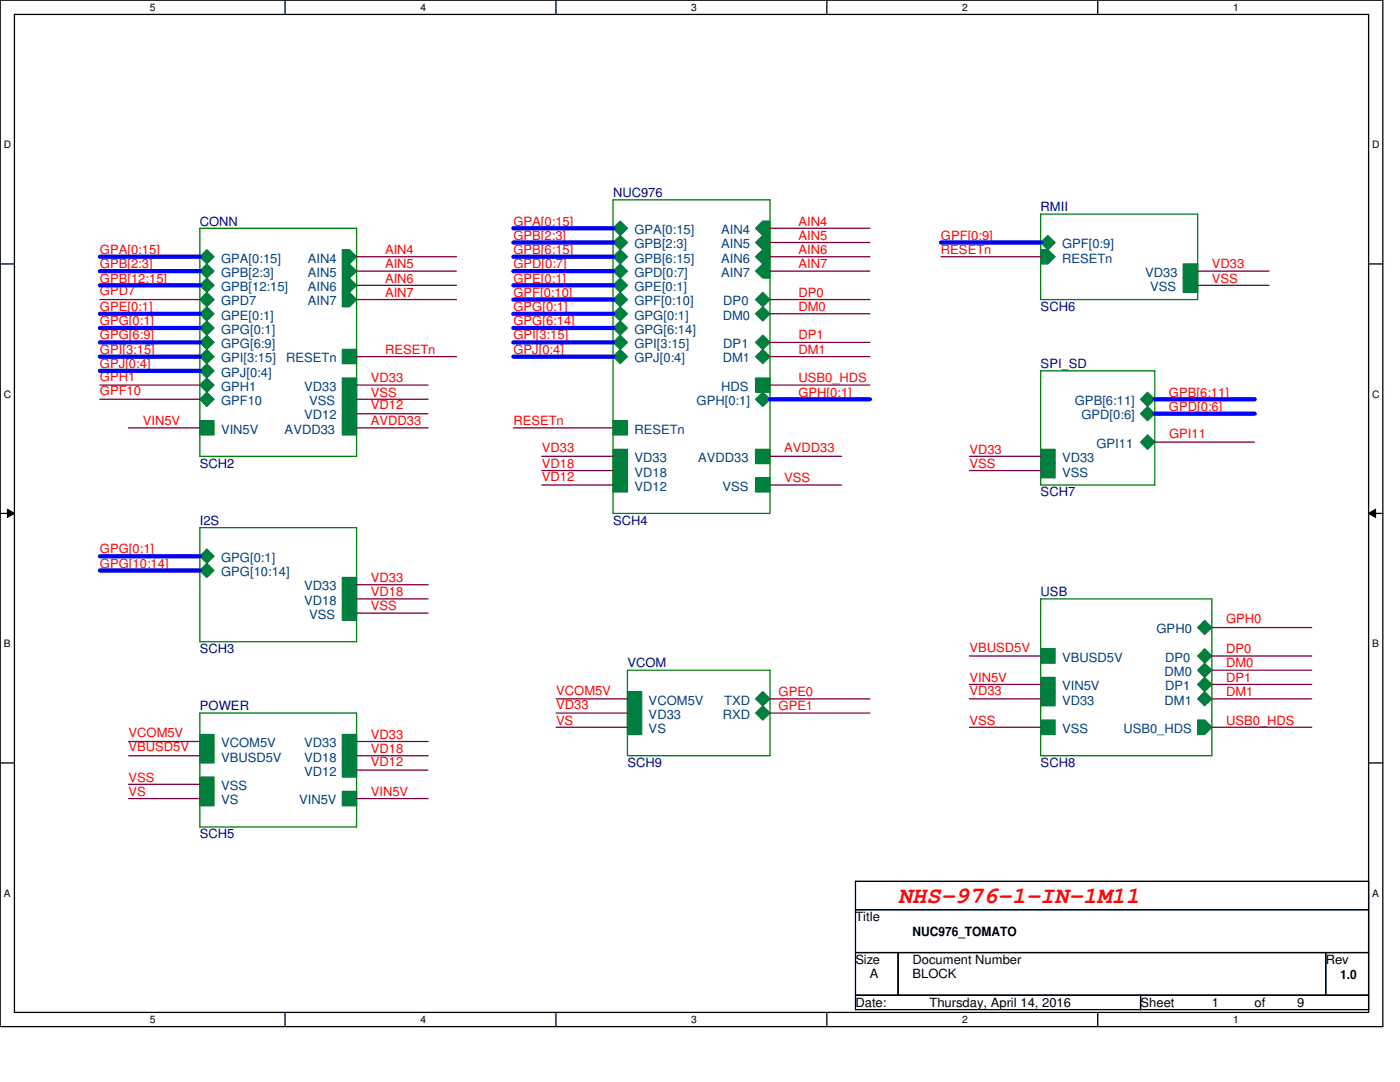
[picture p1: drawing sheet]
<svg xmlns="http://www.w3.org/2000/svg" width="279mm" height="216mm" viewBox="0 0 279 216" stroke-linecap="round" stroke-linejoin="round" font-family="sans-serif">
<path d="M0 0h276v204.9h-276zM2.9 2.9h270.2v199.1h-270.2z" fill="none" stroke="#000" stroke-width=".25"/>
<g fill="#fff">
<path d="M29.9 .3h1.1v2.3h-1.1z"/>
<path d="M29.9 202.3h1.1v2.3h-1.1z"/>
</g>
<path d="M56.9 0v2.9M56.9 202v2.9" fill="none" stroke="#000" stroke-width=".25"/>
<g fill="#fff">
<path d="M83.9 .3h1.1v2.3h-1.1z"/>
<path d="M83.9 202.3h1.1v2.3h-1.1z"/>
</g>
<path d="M111 0v2.9M111 202v2.9" fill="none" stroke="#000" stroke-width=".25"/>
<g fill="#fff">
<path d="M138 .3h1.1v2.3h-1.1z"/>
<path d="M138 202.3h1.1v2.3h-1.1z"/>
</g>
<path d="M165 0v2.9M165 202v2.9" fill="none" stroke="#000" stroke-width=".25"/>
<g fill="#fff">
<path d="M192 .3h1.1v2.3h-1.1z"/>
<path d="M192 202.3h1.1v2.3h-1.1z"/>
</g>
<path d="M219.1 0v2.9M219.1 202v2.9" fill="none" stroke="#000" stroke-width=".25"/>
<g fill="#fff">
<path d="M246.1 .3h1.1v2.3h-1.1z"/>
<path d="M246.1 202.3h1.1v2.3h-1.1z"/>
<path d="M.8 27.8h1.4v2.2h-1.4z"/>
<path d="M273.9 27.8h1.4v2.2h-1.4z"/>
<path d="M.8 77.6h1.4v2.2h-1.4z"/>
<path d="M273.9 77.6h1.4v2.2h-1.4z"/>
</g>
<path d="M0 52.7h2.9M273.1 52.7h2.9" fill="none" stroke="#000" stroke-width=".25"/>
<g fill="#fff">
<path d="M.8 127.3h1.3v2.3h-1.3z"/>
<path d="M273.9 127.3h1.3v2.3h-1.3z"/>
</g>
<path d="M0 102.4h2.9M273.1 102.4h2.9" fill="none" stroke="#000" stroke-width=".25"/>
<path d="M1.5 101.6l1.4 .8-1.4 .9zM273.1 102.4l1.4-.8v1.7z" fill="#000"/>
<path d="M1.5 101.6l1.4 .8-1.4 .9zM273.1 102.4l1.4-.8v1.7z" fill="none" stroke="#000" stroke-width=".2"/>
<g fill="#fff">
<path d="M.8 177.1h1.3v2.3h-1.3z"/>
<path d="M273.9 177.1h1.3v2.3h-1.3z"/>
</g>
<path d="M0 152.2h2.9M273.1 152.2h2.9M170.7 175.9h102.4v25.6h-102.4zM170.7 181.5h102.4M170.7 190.1h102.4M170.7 198.6h102.4M179.2 190.1v8.5M227.6 198.6v2.9M264.6 190.1v8.5" fill="none" stroke="#000" stroke-width=".25"/>
<path d="M207.7 119.5h34.2v31.3h-34.2z" fill="none" stroke="#007f00" stroke-width=".25"/>
<path d="M240.4 123.8l1.5 1.4-1.5 1.4-1.4-1.4z" fill-rule="evenodd" fill="#007f3f"/>
<path d="M240.4 123.8l1.5 1.4-1.5 1.4-1.4-1.4z" fill="none" stroke="#007f3f" stroke-width=".25"/>
<path d="M239 133.7l1.4-1.4 1.5 1.4-1.5 1.5z" fill-rule="evenodd" fill="#007f3f"/>
<path d="M239 133.7l1.4-1.4 1.5 1.4-1.5 1.5z" fill="none" stroke="#007f3f" stroke-width=".25"/>
<path d="M240.4 129.5l1.5 1.4-1.5 1.4-1.4-1.4z" fill-rule="evenodd" fill="#007f3f"/>
<path d="M240.4 129.5l1.5 1.4-1.5 1.4-1.4-1.4z" fill="none" stroke="#007f3f" stroke-width=".25"/>
<path d="M240.4 138l1.5 1.4-1.5 1.4-1.4-1.4z" fill-rule="evenodd" fill="#007f3f"/>
<path d="M240.4 138l1.5 1.4-1.5 1.4-1.4-1.4z" fill="none" stroke="#007f3f" stroke-width=".25"/>
<path d="M239 136.6l1.4-1.4 1.5 1.4-1.5 1.4z" fill-rule="evenodd" fill="#007f3f"/>
<path d="M239 136.6l1.4-1.4 1.5 1.4-1.5 1.4z" fill="none" stroke="#007f3f" stroke-width=".25"/>
<path d="M239 143.7h1.4l1.5 1.4-1.5 1.5h-1.4z" fill-rule="evenodd" fill="#007f3f"/>
<path d="M239 143.7h1.4l1.5 1.4-1.5 1.5h-1.4z" fill="none" stroke="#007f3f" stroke-width=".25"/>
<path d="M207.7 135.2h2.9v2.8h-2.9z" fill-rule="evenodd" fill="#007f3f"/>
<path d="M207.7 135.2h2.9v2.8h-2.9z" fill="none" stroke="#007f3f" stroke-width=".25"/>
<path d="M207.7 138h2.9v2.8h-2.9z" fill-rule="evenodd" fill="#007f3f"/>
<path d="M207.7 138h2.9v2.8h-2.9z" fill="none" stroke="#007f3f" stroke-width=".25"/>
<path d="M207.7 143.7h2.9v2.9h-2.9z" fill-rule="evenodd" fill="#007f3f"/>
<path d="M207.7 143.7h2.9v2.9h-2.9z" fill="none" stroke="#007f3f" stroke-width=".25"/>
<path d="M207.7 129.5h2.9v2.8h-2.9z" fill-rule="evenodd" fill="#007f3f"/>
<path d="M207.7 129.5h2.9v2.8h-2.9z" fill="none" stroke="#007f3f" stroke-width=".25"/>
<path d="M125.2 133.7h28.5v17.1h-28.5z" fill="none" stroke="#007f00" stroke-width=".25"/>
<path d="M150.8 139.4l1.4-1.4 1.5 1.4-1.5 1.4z" fill-rule="evenodd" fill="#007f3f"/>
<path d="M150.8 139.4l1.4-1.4 1.5 1.4-1.5 1.4z" fill="none" stroke="#007f3f" stroke-width=".25"/>
<path d="M150.8 142.3l1.4-1.5 1.5 1.5-1.5 1.4z" fill-rule="evenodd" fill="#007f3f"/>
<path d="M150.8 142.3l1.4-1.5 1.5 1.5-1.5 1.4z" fill="none" stroke="#007f3f" stroke-width=".25"/>
<path d="M125.2 143.7h2.9v2.9h-2.9z" fill-rule="evenodd" fill="#007f3f"/>
<path d="M125.2 143.7h2.9v2.9h-2.9z" fill="none" stroke="#007f3f" stroke-width=".25"/>
<path d="M125.2 140.8h2.9v2.9h-2.9z" fill-rule="evenodd" fill="#007f3f"/>
<path d="M125.2 140.8h2.9v2.9h-2.9z" fill="none" stroke="#007f3f" stroke-width=".25"/>
<path d="M125.2 138h2.9v2.8h-2.9z" fill-rule="evenodd" fill="#007f3f"/>
<path d="M125.2 138h2.9v2.8h-2.9z" fill="none" stroke="#007f3f" stroke-width=".25"/>
<path d="M207.7 42.7h31.3v17.1h-31.3z" fill="none" stroke="#007f00" stroke-width=".25"/>
<path d="M207.7 48.4l1.4-1.4 1.5 1.4-1.5 1.4z" fill-rule="evenodd" fill="#007f3f"/>
<path d="M207.7 48.4l1.4-1.4 1.5 1.4-1.5 1.4z" fill="none" stroke="#007f3f" stroke-width=".25"/>
<path d="M207.7 49.8h1.4l1.5 1.4-1.5 1.5h-1.4z" fill-rule="evenodd" fill="#007f3f"/>
<path d="M207.7 49.8h1.4l1.5 1.4-1.5 1.5h-1.4z" fill="none" stroke="#007f3f" stroke-width=".25"/>
<path d="M236.1 52.7h2.9v2.8h-2.9z" fill-rule="evenodd" fill="#007f3f"/>
<path d="M236.1 52.7h2.9v2.8h-2.9z" fill="none" stroke="#007f3f" stroke-width=".25"/>
<path d="M236.1 55.5h2.9v2.8h-2.9z" fill-rule="evenodd" fill="#007f3f"/>
<path d="M236.1 55.5h2.9v2.8h-2.9z" fill="none" stroke="#007f3f" stroke-width=".25"/>
<path d="M39.9 105.3h31.3v22.8h-31.3z" fill="none" stroke="#007f00" stroke-width=".25"/>
<path d="M41.3 109.6l1.4 1.4-1.4 1.4-1.4-1.4z" fill-rule="evenodd" fill="#007f3f"/>
<path d="M41.3 109.6l1.4 1.4-1.4 1.4-1.4-1.4z" fill="none" stroke="#007f3f" stroke-width=".25"/>
<path d="M41.3 112.4l1.4 1.4-1.4 1.4-1.4-1.4z" fill-rule="evenodd" fill="#007f3f"/>
<path d="M41.3 112.4l1.4 1.4-1.4 1.4-1.4-1.4z" fill="none" stroke="#007f3f" stroke-width=".25"/>
<path d="M68.3 115.2h2.9v2.9h-2.9z" fill-rule="evenodd" fill="#007f3f"/>
<path d="M68.3 115.2h2.9v2.9h-2.9z" fill="none" stroke="#007f3f" stroke-width=".25"/>
<path d="M68.3 118.1h2.9v2.8h-2.9z" fill-rule="evenodd" fill="#007f3f"/>
<path d="M68.3 118.1h2.9v2.8h-2.9z" fill="none" stroke="#007f3f" stroke-width=".25"/>
<path d="M68.3 120.9h2.9v2.9h-2.9z" fill-rule="evenodd" fill="#007f3f"/>
<path d="M68.3 120.9h2.9v2.9h-2.9z" fill="none" stroke="#007f3f" stroke-width=".25"/>
<path d="M39.9 142.3h31.3v22.7h-31.3z" fill="none" stroke="#007f00" stroke-width=".25"/>
<path d="M68.3 146.6h2.9v2.8h-2.9z" fill-rule="evenodd" fill="#007f3f"/>
<path d="M68.3 146.6h2.9v2.8h-2.9z" fill="none" stroke="#007f3f" stroke-width=".25"/>
<path d="M68.3 152.2h2.9v2.9h-2.9z" fill-rule="evenodd" fill="#007f3f"/>
<path d="M68.3 152.2h2.9v2.9h-2.9z" fill="none" stroke="#007f3f" stroke-width=".25"/>
<path d="M68.3 149.4h2.9v2.8h-2.9z" fill-rule="evenodd" fill="#007f3f"/>
<path d="M68.3 149.4h2.9v2.8h-2.9z" fill="none" stroke="#007f3f" stroke-width=".25"/>
<path d="M68.3 157.9h2.9v2.9h-2.9z" fill-rule="evenodd" fill="#007f3f"/>
<path d="M68.3 157.9h2.9v2.9h-2.9z" fill="none" stroke="#007f3f" stroke-width=".25"/>
<path d="M39.9 155.1h2.8v2.8h-2.8z" fill-rule="evenodd" fill="#007f3f"/>
<path d="M39.9 155.1h2.8v2.8h-2.8z" fill="none" stroke="#007f3f" stroke-width=".25"/>
<path d="M39.9 157.9h2.8v2.9h-2.8z" fill-rule="evenodd" fill="#007f3f"/>
<path d="M39.9 157.9h2.8v2.9h-2.8z" fill="none" stroke="#007f3f" stroke-width=".25"/>
<path d="M39.9 146.6h2.8v2.8h-2.8z" fill-rule="evenodd" fill="#007f3f"/>
<path d="M39.9 146.6h2.8v2.8h-2.8z" fill="none" stroke="#007f3f" stroke-width=".25"/>
<path d="M39.9 149.4h2.8v2.8h-2.8z" fill-rule="evenodd" fill="#007f3f"/>
<path d="M39.9 149.4h2.8v2.8h-2.8z" fill="none" stroke="#007f3f" stroke-width=".25"/>
<path d="M39.9 45.6h31.3v45.5h-31.3z" fill="none" stroke="#007f00" stroke-width=".25"/>
<path d="M68.3 49.8h1.4l1.5 1.4-1.5 1.5h-1.4z" fill-rule="evenodd" fill="#007f3f"/>
<path d="M68.3 49.8h1.4l1.5 1.4-1.5 1.5h-1.4z" fill="none" stroke="#007f3f" stroke-width=".25"/>
<path d="M68.3 52.7h1.4l1.5 1.4-1.5 1.4h-1.4z" fill-rule="evenodd" fill="#007f3f"/>
<path d="M68.3 52.7h1.4l1.5 1.4-1.5 1.4h-1.4z" fill="none" stroke="#007f3f" stroke-width=".25"/>
<path d="M68.3 55.5h1.4l1.5 1.4-1.5 1.4h-1.4z" fill-rule="evenodd" fill="#007f3f"/>
<path d="M68.3 55.5h1.4l1.5 1.4-1.5 1.4h-1.4z" fill="none" stroke="#007f3f" stroke-width=".25"/>
<path d="M68.3 58.3h1.4l1.5 1.5-1.5 1.4h-1.4z" fill-rule="evenodd" fill="#007f3f"/>
<path d="M68.3 58.3h1.4l1.5 1.5-1.5 1.4h-1.4z" fill="none" stroke="#007f3f" stroke-width=".25"/>
<path d="M39.9 65.4l1.4-1.3 1.4 1.3-1.4 1.5z" fill-rule="evenodd" fill="#007f3f"/>
<path d="M39.9 65.4l1.4-1.3 1.4 1.3-1.4 1.5z" fill="none" stroke="#007f3f" stroke-width=".25"/>
<path d="M41.3 66.9l1.4 1.4-1.4 1.4-1.4-1.4z" fill-rule="evenodd" fill="#007f3f"/>
<path d="M41.3 66.9l1.4 1.4-1.4 1.4-1.4-1.4z" fill="none" stroke="#007f3f" stroke-width=".25"/>
<path d="M41.3 49.8l1.4 1.4-1.4 1.5-1.4-1.5z" fill-rule="evenodd" fill="#007f3f"/>
<path d="M41.3 49.8l1.4 1.4-1.4 1.5-1.4-1.5z" fill="none" stroke="#007f3f" stroke-width=".25"/>
<path d="M41.3 52.7l1.4 1.4-1.4 1.4-1.4-1.4z" fill-rule="evenodd" fill="#007f3f"/>
<path d="M41.3 52.7l1.4 1.4-1.4 1.4-1.4-1.4z" fill="none" stroke="#007f3f" stroke-width=".25"/>
<path d="M41.3 69.7l1.4 1.5-1.4 1.4-1.4-1.4z" fill-rule="evenodd" fill="#007f3f"/>
<path d="M41.3 69.7l1.4 1.5-1.4 1.4-1.4-1.4z" fill="none" stroke="#007f3f" stroke-width=".25"/>
<path d="M41.3 72.6l1.4 1.4-1.4 1.4-1.4-1.4z" fill-rule="evenodd" fill="#007f3f"/>
<path d="M41.3 72.6l1.4 1.4-1.4 1.4-1.4-1.4z" fill="none" stroke="#007f3f" stroke-width=".25"/>
<path d="M68.3 69.7h2.9v2.9h-2.9z" fill-rule="evenodd" fill="#007f3f"/>
<path d="M68.3 69.7h2.9v2.9h-2.9z" fill="none" stroke="#007f3f" stroke-width=".25"/>
<path d="M41.3 58.3l1.4 1.5-1.4 1.4-1.4-1.4z" fill-rule="evenodd" fill="#007f3f"/>
<path d="M41.3 58.3l1.4 1.5-1.4 1.4-1.4-1.4z" fill="none" stroke="#007f3f" stroke-width=".25"/>
<path d="M68.3 75.4h2.9v2.9h-2.9z" fill-rule="evenodd" fill="#007f3f"/>
<path d="M68.3 75.4h2.9v2.9h-2.9z" fill="none" stroke="#007f3f" stroke-width=".25"/>
<path d="M68.3 78.3h2.9v2.8h-2.9z" fill-rule="evenodd" fill="#007f3f"/>
<path d="M68.3 78.3h2.9v2.8h-2.9z" fill="none" stroke="#007f3f" stroke-width=".25"/>
<path d="M41.3 61.2l1.4 1.4-1.4 1.5-1.4-1.5z" fill-rule="evenodd" fill="#007f3f"/>
<path d="M41.3 61.2l1.4 1.4-1.4 1.5-1.4-1.5z" fill="none" stroke="#007f3f" stroke-width=".25"/>
<path d="M68.3 83.9h2.9v2.9h-2.9z" fill-rule="evenodd" fill="#007f3f"/>
<path d="M68.3 83.9h2.9v2.9h-2.9z" fill="none" stroke="#007f3f" stroke-width=".25"/>
<path d="M41.3 55.5l1.4 1.4-1.4 1.4-1.4-1.4z" fill-rule="evenodd" fill="#007f3f"/>
<path d="M41.3 55.5l1.4 1.4-1.4 1.4-1.4-1.4z" fill="none" stroke="#007f3f" stroke-width=".25"/>
<path d="M39.9 83.9h2.8v2.9h-2.8z" fill-rule="evenodd" fill="#007f3f"/>
<path d="M39.9 83.9h2.8v2.9h-2.8z" fill="none" stroke="#007f3f" stroke-width=".25"/>
<path d="M68.3 81.1h2.9v2.8h-2.9z" fill-rule="evenodd" fill="#007f3f"/>
<path d="M68.3 81.1h2.9v2.8h-2.9z" fill="none" stroke="#007f3f" stroke-width=".25"/>
<path d="M41.3 75.4l1.4 1.4-1.4 1.5-1.4-1.5z" fill-rule="evenodd" fill="#007f3f"/>
<path d="M41.3 75.4l1.4 1.4-1.4 1.5-1.4-1.5z" fill="none" stroke="#007f3f" stroke-width=".25"/>
<path d="M41.3 78.3l1.4 1.4-1.4 1.4-1.4-1.4z" fill-rule="evenodd" fill="#007f3f"/>
<path d="M41.3 78.3l1.4 1.4-1.4 1.4-1.4-1.4z" fill="none" stroke="#007f3f" stroke-width=".25"/>
<path d="M207.7 74h22.8v22.8h-22.8z" fill="none" stroke="#007f00" stroke-width=".25"/>
<path d="M227.6 79.7l1.4-1.4 1.5 1.4-1.5 1.4z" fill-rule="evenodd" fill="#007f3f"/>
<path d="M227.6 79.7l1.4-1.4 1.5 1.4-1.5 1.4z" fill="none" stroke="#007f3f" stroke-width=".25"/>
<path d="M229 81.1l1.5 1.4-1.5 1.4-1.4-1.4z" fill-rule="evenodd" fill="#007f3f"/>
<path d="M229 81.1l1.5 1.4-1.5 1.4-1.4-1.4z" fill="none" stroke="#007f3f" stroke-width=".25"/>
<path d="M207.7 89.7h2.9v2.8h-2.9z" fill-rule="evenodd" fill="#007f3f"/>
<path d="M207.7 89.7h2.9v2.8h-2.9z" fill="none" stroke="#007f3f" stroke-width=".25"/>
<path d="M207.7 92.5h2.9v2.8h-2.9z" fill-rule="evenodd" fill="#007f3f"/>
<path d="M207.7 92.5h2.9v2.8h-2.9z" fill="none" stroke="#007f3f" stroke-width=".25"/>
<path d="M229 86.8l1.5 1.4-1.5 1.5-1.4-1.5z" fill-rule="evenodd" fill="#007f3f"/>
<path d="M229 86.8l1.5 1.4-1.5 1.5-1.4-1.5z" fill="none" stroke="#007f3f" stroke-width=".25"/>
<path d="M122.3 39.9h31.4v62.5h-31.4z" fill="none" stroke="#007f00" stroke-width=".25"/>
<path d="M122.3 62.6l1.5-1.4 1.4 1.4-1.4 1.5z" fill-rule="evenodd" fill="#007f3f"/>
<path d="M122.3 62.6l1.5-1.4 1.4 1.4-1.4 1.5z" fill="none" stroke="#007f3f" stroke-width=".25"/>
<path d="M122.3 65.4l1.5-1.3 1.4 1.3-1.4 1.5z" fill-rule="evenodd" fill="#007f3f"/>
<path d="M122.3 65.4l1.5-1.3 1.4 1.3-1.4 1.5z" fill="none" stroke="#007f3f" stroke-width=".25"/>
<path d="M123.8 44.1l1.4 1.5-1.4 1.4-1.5-1.4z" fill-rule="evenodd" fill="#007f3f"/>
<path d="M123.8 44.1l1.4 1.5-1.4 1.4-1.5-1.4z" fill="none" stroke="#007f3f" stroke-width=".25"/>
<path d="M122.3 48.4l1.5-1.4 1.4 1.4-1.4 1.4z" fill-rule="evenodd" fill="#007f3f"/>
<path d="M122.3 48.4l1.5-1.4 1.4 1.4-1.4 1.4z" fill="none" stroke="#007f3f" stroke-width=".25"/>
<path d="M122.3 51.2l1.5-1.4 1.4 1.4-1.4 1.5z" fill-rule="evenodd" fill="#007f3f"/>
<path d="M122.3 51.2l1.5-1.4 1.4 1.4-1.4 1.5z" fill="none" stroke="#007f3f" stroke-width=".25"/>
<path d="M123.8 66.9l1.4 1.4-1.4 1.4-1.5-1.4z" fill-rule="evenodd" fill="#007f3f"/>
<path d="M123.8 66.9l1.4 1.4-1.4 1.4-1.5-1.4z" fill="none" stroke="#007f3f" stroke-width=".25"/>
<path d="M123.8 69.7l1.4 1.5-1.4 1.4-1.5-1.4z" fill-rule="evenodd" fill="#007f3f"/>
<path d="M123.8 69.7l1.4 1.5-1.4 1.4-1.5-1.4z" fill="none" stroke="#007f3f" stroke-width=".25"/>
<path d="M123.8 58.3l1.4 1.5-1.4 1.4-1.5-1.4z" fill-rule="evenodd" fill="#007f3f"/>
<path d="M123.8 58.3l1.4 1.5-1.4 1.4-1.5-1.4z" fill="none" stroke="#007f3f" stroke-width=".25"/>
<path d="M123.8 55.5l1.4 1.4-1.4 1.4-1.5-1.4z" fill-rule="evenodd" fill="#007f3f"/>
<path d="M123.8 55.5l1.4 1.4-1.4 1.4-1.5-1.4z" fill="none" stroke="#007f3f" stroke-width=".25"/>
<path d="M123.8 52.7l1.4 1.4-1.4 1.4-1.5-1.4z" fill-rule="evenodd" fill="#007f3f"/>
<path d="M123.8 52.7l1.4 1.4-1.4 1.4-1.5-1.4z" fill="none" stroke="#007f3f" stroke-width=".25"/>
<path d="M150.8 79.7l1.4-1.4 1.5 1.4-1.5 1.4z" fill-rule="evenodd" fill="#007f3f"/>
<path d="M150.8 79.7l1.4-1.4 1.5 1.4-1.5 1.4z" fill="none" stroke="#007f3f" stroke-width=".25"/>
<path d="M150.8 59.8l1.4-1.5 1.5 1.5-1.5 1.4z" fill-rule="evenodd" fill="#007f3f"/>
<path d="M150.8 59.8l1.4-1.5 1.5 1.5-1.5 1.4z" fill="none" stroke="#007f3f" stroke-width=".25"/>
<path d="M150.8 62.6l1.4-1.4 1.5 1.4-1.5 1.5z" fill-rule="evenodd" fill="#007f3f"/>
<path d="M150.8 62.6l1.4-1.4 1.5 1.4-1.5 1.5z" fill="none" stroke="#007f3f" stroke-width=".25"/>
<path d="M150.8 68.3l1.4-1.4 1.5 1.4-1.5 1.4z" fill-rule="evenodd" fill="#007f3f"/>
<path d="M150.8 68.3l1.4-1.4 1.5 1.4-1.5 1.4z" fill="none" stroke="#007f3f" stroke-width=".25"/>
<path d="M150.8 71.2l1.4-1.5 1.5 1.5-1.5 1.4z" fill-rule="evenodd" fill="#007f3f"/>
<path d="M150.8 71.2l1.4-1.5 1.5 1.5-1.5 1.4z" fill="none" stroke="#007f3f" stroke-width=".25"/>
<path d="M150.8 75.4h2.9v2.9h-2.9z" fill-rule="evenodd" fill="#007f3f"/>
<path d="M150.8 75.4h2.9v2.9h-2.9z" fill="none" stroke="#007f3f" stroke-width=".25"/>
<path d="M122.3 83.9h2.9v2.9h-2.9z" fill-rule="evenodd" fill="#007f3f"/>
<path d="M122.3 83.9h2.9v2.9h-2.9z" fill="none" stroke="#007f3f" stroke-width=".25"/>
<path d="M150.8 89.7h2.9v2.8h-2.9z" fill-rule="evenodd" fill="#007f3f"/>
<path d="M150.8 89.7h2.9v2.8h-2.9z" fill="none" stroke="#007f3f" stroke-width=".25"/>
<path d="M122.3 92.5h2.9v2.8h-2.9z" fill-rule="evenodd" fill="#007f3f"/>
<path d="M122.3 92.5h2.9v2.8h-2.9z" fill="none" stroke="#007f3f" stroke-width=".25"/>
<path d="M150.8 95.3h2.9v2.9h-2.9z" fill-rule="evenodd" fill="#007f3f"/>
<path d="M150.8 95.3h2.9v2.9h-2.9z" fill="none" stroke="#007f3f" stroke-width=".25"/>
<path d="M150.8 45.6l1.4-1.5h1.5v2.9h-1.5z" fill-rule="evenodd" fill="#007f3f"/>
<path d="M150.8 45.6l1.4-1.5h1.5v2.9h-1.5z" fill="none" stroke="#007f3f" stroke-width=".25"/>
<path d="M150.8 48.4l1.4-1.4h1.5v2.8h-1.5z" fill-rule="evenodd" fill="#007f3f"/>
<path d="M150.8 48.4l1.4-1.4h1.5v2.8h-1.5z" fill="none" stroke="#007f3f" stroke-width=".25"/>
<path d="M150.8 51.2l1.4-1.4h1.5v2.9h-1.5z" fill-rule="evenodd" fill="#007f3f"/>
<path d="M150.8 51.2l1.4-1.4h1.5v2.9h-1.5z" fill="none" stroke="#007f3f" stroke-width=".25"/>
<path d="M150.8 54.1l1.4-1.4h1.5v2.8h-1.5z" fill-rule="evenodd" fill="#007f3f"/>
<path d="M150.8 54.1l1.4-1.4h1.5v2.8h-1.5z" fill="none" stroke="#007f3f" stroke-width=".25"/>
<path d="M122.3 89.7h2.9v2.8h-2.9z" fill-rule="evenodd" fill="#007f3f"/>
<path d="M122.3 89.7h2.9v2.8h-2.9z" fill="none" stroke="#007f3f" stroke-width=".25"/>
<path d="M122.3 95.3h2.9v2.9h-2.9z" fill-rule="evenodd" fill="#007f3f"/>
<path d="M122.3 95.3h2.9v2.9h-2.9z" fill="none" stroke="#007f3f" stroke-width=".25"/>
<g fill="none" stroke="#00f" stroke-width=".85">
<path d="M19.9 51.2h20M19.9 54.1h20M19.9 56.9h20M102.4 48.4h20M102.4 51.2h20M102.4 54.1h20M102.4 56.9h20M102.4 59.8h20M102.4 45.6h20M187.8 48.4h19.9M19.9 65.4h20M19.9 68.3h20"/>
<path d="M19.9 71.2h20M19.9 74h20M19.9 62.6h20M102.4 65.4h20M102.4 68.3h20M102.4 71.2h20M102.4 62.6h20M153.7 79.7h19.9M230.5 79.7h19.9M230.5 82.5h19.9M19.9 111h20M19.9 113.8h20"/>
</g>
<g fill="none" stroke="#7f003f" stroke-width=".25">
<path d="M19.9 59.8h20M71.2 51.2h19.9M71.2 54.1h19.9M71.2 56.9h19.9M71.2 59.8h19.9M153.7 51.2h19.9M153.7 54.1h19.9M153.7 59.8h19.9M153.7 48.4h19.9M153.7 45.6h19.9M187.8 51.2h19.9M239 54.1h14.3"/>
<path d="M239 56.9h14.3M19.9 76.8h20M19.9 79.7h20M71.2 71.2h19.9M71.2 76.8h14.2M71.2 79.7h14.2M153.7 71.2h19.9M153.7 76.8h19.9M153.7 62.6h19.9M153.7 68.3h19.9M25.7 85.4h14.2M71.1 82.5h14.3"/>
<path d="M71.2 85.4h14.2M102.4 85.4h20M108.1 91.1h14.3M108.1 93.9h14.3M108.1 96.8h14.3M153.7 91.1h14.2M153.7 96.8h14.2M193.5 91.1h14.2M193.5 93.9h14.2M230.4 88.2h20M71.2 116.7h14.2M71.2 119.5h14.2"/>
<path d="M71.2 122.3h14.2M111 139.4h14.3M153.7 139.4h19.9M193.5 139.4h14.2M193.5 130.9h14.2M193.5 136.6h14.2M241.9 139.4h19.9M241.9 130.9h19.9M241.9 125.2h19.9M241.9 133.7h19.9M241.9 136.6h19.9M25.7 156.5h14.2"/>
<path d="M25.7 148h14.2M25.7 150.8h14.2M25.7 159.3h14.2M71.1 153.7h14.3M71.2 148h14.2M71.2 150.8h14.2M71.2 159.3h14.2M111 142.3h14.3M111 145.1h14.3M153.7 142.3h19.9M193.5 145.1h14.2M241.9 145.1h19.9"/>
</g>
<text font-size="4.6" fill="#f00" x="179.2" y="180.3">NHS-976-1-IN-1M11</text>
<g font-size="2.5" fill="#00007f">
<text x="122.3" y="39.3">NUC976</text>
<text x="39.9" y="45">CONN</text>
<text x="207.7" y="42.2">RMII</text>
<text x="207.7" y="62.1">SCH6</text>
<text x="207.7" y="73.4">SPI_SD</text>
<text x="39.9" y="93.3">SCH2</text>
<text x="207.7" y="99.1">SCH7</text>
<text x="39.9" y="104.7">I2S</text>
<text x="122.3" y="104.7">SCH4</text>
<text x="207.7" y="119">USB</text>
<text x="39.9" y="130.3">SCH3</text>
<text x="125.2" y="133.2">VCOM</text>
<text x="39.9" y="141.7">POWER</text>
<text x="125.2" y="153.1">SCH9</text>
<text x="207.7" y="153.1">SCH8</text>
<text x="39.9" y="167.3">SCH5</text>
</g>
<g font-size="2.5" fill="#f00">
<text x="102.4" y="47.8">GPB[2:3]</text>
<text x="102.4" y="45">GPA[0:15]</text>
<text x="159.3" y="45">AIN4</text>
<text x="159.3" y="47.8">AIN5</text>
<text x="187.8" y="47.8">GPF[0:9]</text>
<text x="19.9" y="50.7">GPA[0:15]</text>
<text x="19.9" y="53.5">GPB[2:3]</text>
<text x="76.8" y="53.5">AIN5</text>
<text x="76.8" y="50.7">AIN4</text>
<text x="102.4" y="50.7">GPB[6:15]</text>
<text x="102.4" y="53.5">GPD[0:7]</text>
<text x="159.3" y="53.5">AIN7</text>
<text x="159.3" y="50.7">AIN6</text>
<text x="187.8" y="50.7">RESETn</text>
<text x="241.9" y="53.5">VD33</text>
<text x="19.9" y="56.4">GPB[12:15]</text>
<text x="19.9" y="58.9">GPD7</text>
<text x="76.8" y="59.2">AIN7</text>
<text x="76.8" y="56.4">AIN6</text>
<text x="102.4" y="56.4">GPE[0:1]</text>
<text x="102.4" y="59.2">GPF[0:10]</text>
<text x="159.3" y="59.2">DP0</text>
<text x="241.9" y="56.4">VSS</text>
<text x="19.9" y="64.9">GPG[0:1]</text>
<text x="19.9" y="62.1">GPE[0:1]</text>
<text x="102.4" y="62.1">GPG[0:1]</text>
<text x="102.4" y="64.9">GPG[6:14]</text>
<text x="159.3" y="62.1">DM0</text>
<text x="19.9" y="67.7">GPG[6:9]</text>
<text x="19.9" y="70.6">GPI[3:15]</text>
<text x="76.8" y="70.6">RESETn</text>
<text x="102.4" y="70.6">GPJ[0:4]</text>
<text x="102.4" y="67.7">GPI[3:15]</text>
<text x="159.3" y="67.7">DP1</text>
<text x="159.3" y="70.6">DM1</text>
<text x="19.9" y="73.4">GPJ[0:4]</text>
<text x="19.9" y="76">GPH1</text>
<text x="74" y="76.3">VD33</text>
<text x="159.3" y="76.3">USB0_HDS</text>
<text x="19.9" y="78.8">GPF10</text>
<text x="74" y="79.1">VSS</text>
<text x="74" y="81.7">VD12</text>
<text x="159.3" y="79.1">GPH[0:1]</text>
<text x="233.3" y="79.1">GPB[6:11]</text>
<text x="233.3" y="82">GPD[0:6]</text>
<text x="28.5" y="84.8">VIN5V</text>
<text x="74" y="84.8">AVDD33</text>
<text x="102.4" y="84.8">RESETn</text>
<text x="233.3" y="87.4">GPI11</text>
<text x="108.1" y="90.2">VD33</text>
<text x="108.1" y="93.3">VD18</text>
<text x="108.1" y="95.9">VD12</text>
<text x="156.5" y="90.2">AVDD33</text>
<text x="193.5" y="90.5">VD33</text>
<text x="193.5" y="93.3">VSS</text>
<text x="156.5" y="96.2">VSS</text>
<text x="19.9" y="110.4">GPG[0:1]</text>
<text x="19.9" y="113.3">GPG[10:14]</text>
<text x="74" y="116.1">VD33</text>
<text x="74" y="119">VD18</text>
<text x="74" y="121.8">VSS</text>
<text x="244.7" y="124.4">GPH0</text>
<text x="193.5" y="130">VBUSD5V</text>
<text x="244.7" y="130.3">DP0</text>
<text x="193.5" y="136">VIN5V</text>
<text x="244.7" y="136">DP1</text>
<text x="244.7" y="133.2">DM0</text>
<text x="111" y="141.4">VD33</text>
<text x="111" y="138.6">VCOM5V</text>
<text x="155.4" y="141.7">GPE1</text>
<text x="155.4" y="138.9">GPE0</text>
<text x="193.5" y="138.6">VD33</text>
<text x="244.7" y="138.9">DM1</text>
<text x="25.7" y="147.1">VCOM5V</text>
<text x="25.7" y="149.9">VBUSD5V</text>
<text x="74" y="147.4">VD33</text>
<text x="111" y="144.6">VS</text>
<text x="193.5" y="144.6">VSS</text>
<text x="244.7" y="144.6">USB0_HDS</text>
<text x="25.7" y="156">VSS</text>
<text x="74" y="150.2">VD18</text>
<text x="74" y="152.8">VD12</text>
<text x="25.7" y="158.8">VS</text>
<text x="74" y="158.8">VIN5V</text>
</g>
<g font-size="2.5" fill="#003f7f">
<text x="126.6" y="46.7">GPA[0:15]</text>
<text x="143.9" y="46.7">AIN4</text>
<text x="44.1" y="52.4">GPA[0:15]</text>
<text x="61.4" y="52.4">AIN4</text>
<text x="126.6" y="49.5">GPB[2:3]</text>
<text x="126.6" y="52.4">GPB[6:15]</text>
<text x="143.9" y="49.5">AIN5</text>
<text x="143.9" y="52.4">AIN6</text>
<text x="212" y="49.5">GPF[0:9]</text>
<text x="212" y="52.4">RESETn</text>
<text x="44.1" y="55.2">GPB[2:3]</text>
<text x="44.1" y="58.1">GPB[12:15]</text>
<text x="61.4" y="55.2">AIN5</text>
<text x="61.4" y="58.1">AIN6</text>
<text x="126.6" y="58.1">GPE[0:1]</text>
<text x="126.6" y="55.2">GPD[0:7]</text>
<text x="143.9" y="55.2">AIN7</text>
<text x="228.6" y="55.2">VD33</text>
<text x="229.5" y="58.1">VSS</text>
<text x="44.1" y="60.9">GPD7</text>
<text x="44.1" y="63.8">GPE[0:1]</text>
<text x="61.4" y="60.9">AIN7</text>
<text x="126.6" y="63.8">GPG[0:1]</text>
<text x="126.6" y="60.9">GPF[0:10]</text>
<text x="144.2" y="63.8">DM0</text>
<text x="144.4" y="60.9">DP0</text>
<text x="44.1" y="66.6">GPG[0:1]</text>
<text x="44.1" y="69.5">GPG[6:9]</text>
<text x="126.6" y="66.6">GPG[6:14]</text>
<text x="126.6" y="69.5">GPI[3:15]</text>
<text x="144.4" y="69.5">DP1</text>
<text x="44.1" y="72.3">GPI[3:15]</text>
<text x="44.1" y="75.1">GPJ[0:4]</text>
<text x="44.1" y="78">GPH1</text>
<text x="57.1" y="72.3">RESETn</text>
<text x="60.7" y="78">VD33</text>
<text x="126.6" y="72.3">GPJ[0:4]</text>
<text x="143.9" y="78">HDS</text>
<text x="144.2" y="72.3">DM1</text>
<text x="44.1" y="80.9">GPF10</text>
<text x="60.7" y="83.7">VD12</text>
<text x="61.7" y="80.9">VSS</text>
<text x="139" y="80.9">GPH[0:1]</text>
<text x="214.5" y="80.9">GPB[6:11]</text>
<text x="215.8" y="83.7">GPD[0:6]</text>
<text x="44.1" y="86.5">VIN5V</text>
<text x="56.8" y="86.5">AVDD33</text>
<text x="126.6" y="86.5">RESETn</text>
<text x="218.8" y="89.4">GPI11</text>
<text x="126.6" y="95.1">VD18</text>
<text x="126.6" y="92.2">VD33</text>
<text x="139.3" y="92.2">AVDD33</text>
<text x="212" y="92.2">VD33</text>
<text x="212" y="95.1">VSS</text>
<text x="126.6" y="97.9">VD12</text>
<text x="144.2" y="97.9">VSS</text>
<text x="44.1" y="112.1">GPG[0:1]</text>
<text x="44.1" y="115">GPG[10:14]</text>
<text x="60.7" y="117.8">VD33</text>
<text x="60.7" y="120.6">VD18</text>
<text x="61.7" y="123.5">VSS</text>
<text x="230.8" y="126.4">GPH0</text>
<text x="212" y="137.8">VIN5V</text>
<text x="212" y="132">VBUSD5V</text>
<text x="232.4" y="134.9">DM0</text>
<text x="232.5" y="132">DP0</text>
<text x="232.5" y="137.8">DP1</text>
<text x="129.5" y="143.4">VD33</text>
<text x="129.5" y="140.6">VCOM5V</text>
<text x="144.2" y="143.4">RXD</text>
<text x="144.5" y="140.6">TXD</text>
<text x="212" y="140.6">VD33</text>
<text x="232.4" y="140.6">DM1</text>
<text x="44.1" y="149.1">VCOM5V</text>
<text x="60.7" y="149.1">VD33</text>
<text x="129.5" y="146.3">VS</text>
<text x="212" y="146.3">VSS</text>
<text x="224.2" y="146.3">USB0_HDS</text>
<text x="44.1" y="152">VBUSD5V</text>
<text x="60.7" y="154.8">VD12</text>
<text x="60.7" y="152">VD18</text>
<text x="44.1" y="157.6">VSS</text>
<text x="44.1" y="160.5">VS</text>
<text x="59.7" y="160.5">VIN5V</text>
</g>
<g font-size="2.5">
<text x="170.7" y="183.8">Title</text>
<text x="182.1" y="186.7">NUC976_TOMATO</text>
<text x="170.7" y="192.4">Size</text>
<text x="173.6" y="195.2">A</text>
<text x="182.1" y="192.4">Document Number</text>
<text x="182.1" y="195.2">BLOCK</text>
<text x="264.6" y="192.4">Rev</text>
<text x="267.5" y="195.3">1.0</text>
<text x="170.7" y="200.9">Date:</text>
<text x="185.5" y="200.9">Thursday, April 14, 2016</text>
<text x="227.6" y="200.9">Sheet</text>
<text x="241.9" y="200.9">1</text>
<text x="250.4" y="200.9">of</text>
<text x="258.9" y="200.9">9</text>
</g>
<g font-size="2">
<text x="29.9" y="2.2">5</text>
<text x="83.9" y="2.2">4</text>
<text x="138" y="2.2">3</text>
<text x="192" y="2.2">2</text>
<text x="246.1" y="2.2">1</text>
<text x=".8" y="29.6">D</text>
<text x="273.9" y="29.6">D</text>
<text x=".8" y="79.4">C</text>
<text x="273.9" y="79.4">C</text>
<text x=".8" y="129.2">B</text>
<text x="273.9" y="129.2">B</text>
<text x=".8" y="178.9">A</text>
<text x="273.9" y="178.9">A</text>
<text x="29.9" y="204.1">5</text>
<text x="83.9" y="204.1">4</text>
<text x="138" y="204.1">3</text>
<text x="192" y="204.1">2</text>
<text x="246.1" y="204.1">1</text>
</g>
</svg>
